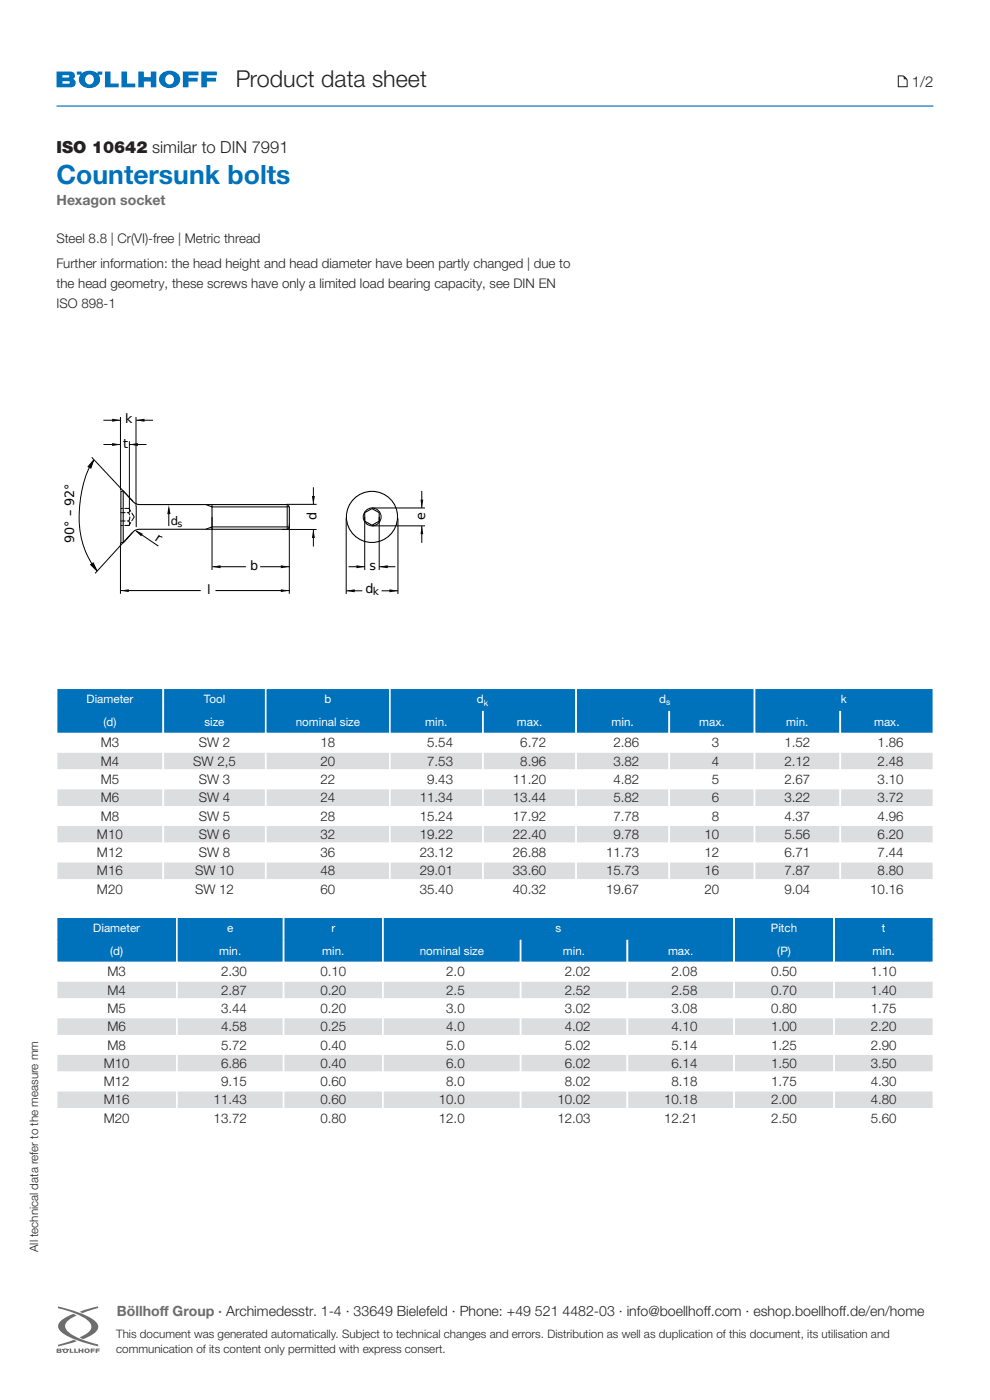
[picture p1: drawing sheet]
<svg xmlns="http://www.w3.org/2000/svg" width="210mm" height="297mm" viewBox="0 0 210 297" stroke-linecap="round" stroke-linejoin="round" font-family="sans-serif">
<!-- layer: Hauptebene -->
<g fill="#0072bc">
<path d="M22.3 15.2h1.1v2.5h1.8v.8h-2.9z"/>
<path d="M29.3 15.2h1.2v1.2h1.5v-1.2h1.2v3.3h-1.2v-1.2h-1.5v1.2h-1.2z"/>
<path d="M38.8 15.2h3.3v.8h-2.1v.5h1.9v.8h-1.9v1.2h-1.2z"/>
<path d="M25.8 15.2h1.1v2.5h1.8v.8h-2.9z"/>
<path d="M42.7 15.2h3.3v.8h-2.1v.5h1.9v.8h-1.9v1.2h-1.2z"/>
</g>
<g fill="#0072bc">
<path d="M13.2 17.2h1.4l.2 .3-.2 .2-1.4 .1zM12 15.2v3.3h3a.95 .95 0 0 0 1-.6 .95 .95 0 0 0-.5-1.2 .81 .81 0 0 0 .4-.7 .81 .81 0 0 0-.5-.7zM13.2 15.9l1.3 .1 .2 .2-.2 .2-1.3 .1z" fill-rule="evenodd"/>
<path d="M34.4 15.5a1.75 1.75 0 0 0-.6 1.9 1.75 1.75 0 0 0 1.6 1.2 2 2 0 0 0 2.2-.4 2 2 0 0 0 .3-2.3 2.58 2.58 0 0 0-3.5-.4zM35.4 16a.99 .99 0 0 1 1.5 .9 .99 .99 0 0 1-1.5 .8 1.17 1.17 0 0 1 0-1.7z" fill-rule="evenodd"/>
<path d="M18.4 16a.99 .99 0 0 1 1.5 .9 .99 .99 0 0 1-1.5 .8 1.17 1.17 0 0 1 0-1.7zM16.3 15.2h1v.4a2.68 2.68 0 0 1 3.4 0v-.4h1v.6h-.8a1.75 1.75 0 0 1-1.3 2.8 2.06 2.06 0 0 1-2.8-2.3l.3-.5h-.8z" fill-rule="evenodd"/>
</g>
<g fill="#6c6d70">
<path d="M19.2 286.1h.9v.2h-.5v.2h.5v.2h-.5v.3h-.4z" fill-rule="evenodd"/>
<path d="M18 286.6a.53 .53 0 0 1 1 0 .53 .53 0 0 1-1 0zM18.3 286.3h.3v.5h-.3z" fill-rule="evenodd"/>
<path d="M13.7 286.3h.4v.5h-.4zM13.4 286.6a.55 .55 0 0 1 1.1 0 .55 .55 0 0 1-1.1 0z" fill-rule="evenodd"/>
<path d="M16.6 286.1h.4v.3h.4v-.3h.3v.9h-.3v-.3h-.4v.3h-.4z" fill-rule="evenodd"/>
<path d="M15.7 286.1h.4v.7h.4v.2h-.8z" fill-rule="evenodd"/>
<path d="M12.3 286.6l.5 .1-.5 .1zM12.3 286.3l.4 .1h-.4zM12 286.1v.9l1-.1v-.7z" fill-rule="evenodd"/>
<path d="M16.9 278.3l3.9-1.2v.4l-3.3 1.1z" fill-rule="evenodd"/>
<path d="M12.3 285.3l3.4-1.1 .6 .3-4 1.1z" fill-rule="evenodd"/>
<path d="M12.3 277.2l3.7 1a11.8 11.8 0 0 1 4.5 2.3l.3 .6v.6l-.2 .5-.6 .6-2.4 1.3-.7-.4a3.2 3.2 0 0 0 2.5-2.2 2.91 2.91 0 0 0-1.8-2.1l-1.9-.9-3.4-1z" fill-rule="evenodd"/>
<path d="M12.6 280.5l.6-.5 1-.7 1.4-.6 .7 .4-1.2 .5a1.72 1.72 0 0 0-1.2 2.3 8.5 8.5 0 0 0 4.7 2.7l2.2 .6v.4l-3.7-1a11.2 11.2 0 0 1-4.4-2.4l-.3-.5-.1-.6z" fill-rule="evenodd"/>
</g>
<g fill="#6c6d70">
<path d="M20.3 286.1h.9v.2h-.6v.2h.5v.2h-.5v.3h-.3z"/>
<path d="M13.2 286.1h.2v.2h-.2z"/>
<path d="M14.4 286.1h.2v.2h-.2z"/>
<path d="M14.8 286.1h.3v.7h.5v.2h-.8z"/>
</g>
<path d="M12 22.5h186" fill="none" stroke="#0072bc" stroke-width=".25"/>
<g fill="none" stroke="#000" stroke-width=".23">
<path d="M25.6 104.2h.6l2.3 2.5 1.1 .3h31.4l.4 .5v4.3l-.4 .5h-31.4a2.45 2.45 0 0 0-2.1 1.4l-.5 .5a1.4 1.4 0 0 1-1.4 .9zM26.1 104.2v10.9M45 107v5.3M77.4 108.8l1.5-.9 1.5 .9v1.8l-1.5 .8-1.5-.8z"/>
<circle cx="78.9" cy="109.7" r="5.4"/>
</g>
<g fill="none" stroke="#000" stroke-width=".21">
<path d="M19.5 97l8.7 9.4M19.7 97.8a23.9 23.9 0 0 0-1.7 18.9l.9 1.9 1.5 2.2M21.9 94.3h3.7M21.9 89.2h3.7M25.6 88.5v15.5M27.4 93.6v14.3M27.4 94.3h3.7M28.8 88.5v18.9M28.8 89.2h3.7M25.6 115.1v10.9M28.1 113l-7.9 8.6M28.9 107.4v4.3"/>
<path d="M28.9 112.7l4.7 3.1M35.8 107.9v3.7M43.7 107l1.2 .5h16.3M45 109.7v11.2M59.9 112.3h7.3M60.8 107h6.4M60.9 107v5.3M61.2 111.8h-16.3l-1.2 .5M61.4 111.1v14.9M66.5 103.4v3.6M66.5 112.3v3.6M73.4 109.9v16.1"/>
<path d="M77.4 109.7v11.2M78.9 107.8h11.2M78.9 111.6h11.2M80.4 109.7v11.2M84.4 109.9v16.1M89.5 104.1v3.7M89.5 111.6v3.6M25.6 125.3h17M45 120.2h7.2M45.7 125.3h15.7M55.2 120.2h6.1M73.4 125.3h3.5"/>
<path d="M73.9 120.2h3.5M80.4 120.2h3.5M80.9 125.3h3.5"/>
<circle cx="78.9" cy="109.7" r="1.89"/>
</g>
<path d="M25.6 108.8h1.7M25.6 110.5h1.7M27.3 110.5l.2-.8-.2-.9M27.3 108.8l.2-.5-.1-.5M27.3 110.6l.2 .5-.1 .4M27.4 107.9h-1.7M27.4 111.5h-1.7M28.4 109.6l-1-1.7M28.4 109.7l-1 1.8" fill="none" stroke="#000" stroke-width=".21" stroke-dasharray=".9 .5"/>
<g fill="#000">
<path d="M23.8 94l1.8 .3-1.8 .3zM23.8 88.8l1.8 .4-1.8 .3zM27.4 94.3l1.9-.3v.6zM28.8 89.2l1.9-.4v.7zM28.5 112.4l1.8 .8-.4 .6zM35.8 107.1l.4 2h-.7zM59.6 119.9l1.7 .3-1.7 .3zM66.5 112.3l.3 1.8h-.6zM66.2 105.2h.6l-.3 1.8zM75.6 119.9l1.8 .3-1.8 .3zM89.5 111.6l.3 1.7h-.6zM89.2 106h.6l-.3 1.8z"/>
<path d="M25.6 125.3l1.7-.3v.6zM45 120.2l1.8-.3v.6zM59.6 125l1.8 .3-1.8 .3zM73.4 125.3l1.8-.3v.7zM80.4 120.2l1.8-.3v.6zM82.6 125l1.8 .3-1.8 .4z"/>
</g>
<path d="M19.9 97.6l-.6 1.7-.6-.3zM19.2 119.8l.6-.4 .8 1.7z" fill="#000" stroke="#000" stroke-width=".21"/>
<path d="M12 146h22.6v4.8h-22.6z" fill="#0072bc"/>
<path d="M11.8 146h23M12 145.8v5M34.6 145.8v5" fill="none" stroke="#fff" stroke-width=".35"/>
<path d="M34.6 146h21.8v4.8h-21.8z" fill="#0072bc"/>
<path d="M34.5 146h22.1M34.6 145.8v5M56.4 145.8v5" fill="none" stroke="#fff" stroke-width=".35"/>
<path d="M56.4 146h26.3v4.8h-26.3z" fill="#0072bc"/>
<path d="M56.2 146h26.7M56.4 145.8v5M82.7 145.8v5" fill="none" stroke="#fff" stroke-width=".35"/>
<path d="M82.7 146h39.5v4.8h-39.5z" fill="#0072bc"/>
<path d="M82.5 146h39.9M82.7 145.8v5M122.2 145.8v5" fill="none" stroke="#fff" stroke-width=".35"/>
<path d="M122.2 146h37.9v4.8h-37.9z" fill="#0072bc"/>
<path d="M122 146h38.2M122.2 145.8v5M160.1 145.8v5" fill="none" stroke="#fff" stroke-width=".35"/>
<path d="M160.1 146h37.9v4.8h-37.9z" fill="#0072bc"/>
<path d="M159.9 146h38.3M160.1 145.8v5M198 145.8v5" fill="none" stroke="#fff" stroke-width=".35"/>
<path d="M12 150.8h22.6v4.8h-22.6z" fill="#0072bc"/>
<path d="M11.8 155.6h23M12 150.8v5M34.6 150.8v5" fill="none" stroke="#fff" stroke-width=".35"/>
<path d="M34.6 150.8h21.8v4.8h-21.8z" fill="#0072bc"/>
<path d="M34.5 155.6h22.1M34.6 150.8v5M56.4 150.8v5" fill="none" stroke="#fff" stroke-width=".35"/>
<path d="M56.4 150.8h26.3v4.8h-26.3z" fill="#0072bc"/>
<path d="M56.2 155.6h26.7M56.4 150.8v5M82.7 150.8v5" fill="none" stroke="#fff" stroke-width=".35"/>
<path d="M82.7 150.8h19.8v4.8h-19.8z" fill="#0072bc"/>
<path d="M82.5 155.6h20.1M82.7 150.8v5M102.5 150.8v5" fill="none" stroke="#fff" stroke-width=".35"/>
<path d="M102.5 150.8h19.7v4.8h-19.7z" fill="#0072bc"/>
<path d="M102.3 155.6h20.1M102.5 150.8v5M122.2 150.8v5" fill="none" stroke="#fff" stroke-width=".35"/>
<path d="M122.2 150.8h19.8v4.8h-19.8z" fill="#0072bc"/>
<path d="M122 155.6h20.1M122.2 150.8v5M142 150.8v5" fill="none" stroke="#fff" stroke-width=".35"/>
<path d="M142 150.8h18.1v4.8h-18.1z" fill="#0072bc"/>
<path d="M141.8 155.6h18.4M142 150.8v5M160.1 150.8v5" fill="none" stroke="#fff" stroke-width=".35"/>
<path d="M160.1 150.8h18.1v4.8h-18.1z" fill="#0072bc"/>
<path d="M159.9 155.6h18.5M160.1 150.8v5M178.2 150.8v5" fill="none" stroke="#fff" stroke-width=".35"/>
<path d="M178.2 150.8h19.8v4.8h-19.8z" fill="#0072bc"/>
<path d="M178.1 155.6h20.1M178.2 150.8v5M198 150.8v5" fill="none" stroke="#fff" stroke-width=".35"/>
<path d="M12 155.6h22.6v3.9h-22.6z" fill="#fff"/>
<path d="M11.8 155.6h23M11.8 159.5h23M12 155.5v4.2M34.6 155.5v4.2" fill="none" stroke="#fff" stroke-width=".35"/>
<path d="M34.6 155.6h21.8v3.9h-21.8z" fill="#fff"/>
<path d="M34.5 155.6h22.1M34.5 159.5h22.1M34.6 155.5v4.2M56.4 155.5v4.2" fill="none" stroke="#fff" stroke-width=".35"/>
<path d="M56.4 155.6h26.3v3.9h-26.3z" fill="#fff"/>
<path d="M56.2 155.6h26.7M56.2 159.5h26.7M56.4 155.5v4.2M82.7 155.5v4.2" fill="none" stroke="#fff" stroke-width=".35"/>
<path d="M82.7 155.6h19.8v3.9h-19.8z" fill="#fff"/>
<path d="M82.5 155.6h20.1M82.5 159.5h20.1M82.7 155.5v4.2M102.5 155.5v4.2" fill="none" stroke="#fff" stroke-width=".35"/>
<path d="M102.5 155.6h19.7v3.9h-19.7z" fill="#fff"/>
<path d="M102.3 155.6h20.1M102.3 159.5h20.1M102.5 155.5v4.2M122.2 155.5v4.2" fill="none" stroke="#fff" stroke-width=".35"/>
<path d="M122.2 155.6h19.8v3.9h-19.8z" fill="#fff"/>
<path d="M122 155.6h20.1M122 159.5h20.1M122.2 155.5v4.2M142 155.5v4.2" fill="none" stroke="#fff" stroke-width=".35"/>
<path d="M142 155.6h18.1v3.9h-18.1z" fill="#fff"/>
<path d="M141.8 155.6h18.4M141.8 159.5h18.4M142 155.5v4.2M160.1 155.5v4.2" fill="none" stroke="#fff" stroke-width=".35"/>
<path d="M160.1 155.6h18.1v3.9h-18.1z" fill="#fff"/>
<path d="M159.9 155.6h18.5M159.9 159.5h18.5M160.1 155.5v4.2M178.2 155.5v4.2" fill="none" stroke="#fff" stroke-width=".35"/>
<path d="M178.2 155.6h19.8v3.9h-19.8z" fill="#fff"/>
<path d="M178.1 155.6h20.1M178.1 159.5h20.1M178.2 155.5v4.2M198 155.5v4.2" fill="none" stroke="#fff" stroke-width=".35"/>
<path d="M12 159.5h22.6v3.9h-22.6z" fill="#dcdddf"/>
<path d="M11.8 159.5h23M12 159.3v4.3M34.6 159.3v4.3M11.8 163.4h23" fill="none" stroke="#fff" stroke-width=".35"/>
<path d="M34.6 159.5h21.8v3.9h-21.8z" fill="#dcdddf"/>
<path d="M34.5 159.5h22.1M34.6 159.3v4.3M56.4 159.3v4.3M34.5 163.4h22.1" fill="none" stroke="#fff" stroke-width=".35"/>
<path d="M56.4 159.5h26.3v3.9h-26.3z" fill="#dcdddf"/>
<path d="M56.2 159.5h26.7M56.4 159.3v4.3M82.7 159.3v4.3M56.2 163.4h26.7" fill="none" stroke="#fff" stroke-width=".35"/>
<path d="M82.7 159.5h19.8v3.9h-19.8z" fill="#dcdddf"/>
<path d="M82.5 159.5h20.1M82.7 159.3v4.3M102.5 159.3v4.3M82.5 163.4h20.1" fill="none" stroke="#fff" stroke-width=".35"/>
<path d="M102.5 159.5h19.7v3.9h-19.7z" fill="#dcdddf"/>
<path d="M102.3 159.5h20.1M102.5 159.3v4.3M122.2 159.3v4.3M102.3 163.4h20.1" fill="none" stroke="#fff" stroke-width=".35"/>
<path d="M122.2 159.5h19.8v3.9h-19.8z" fill="#dcdddf"/>
<path d="M122 159.5h20.1M122.2 159.3v4.3M142 159.3v4.3M122 163.4h20.1" fill="none" stroke="#fff" stroke-width=".35"/>
<path d="M142 159.5h18.1v3.9h-18.1z" fill="#dcdddf"/>
<path d="M141.8 159.5h18.4M142 159.3v4.3M160.1 159.3v4.3M141.8 163.4h18.4" fill="none" stroke="#fff" stroke-width=".35"/>
<path d="M160.1 159.5h18.1v3.9h-18.1z" fill="#dcdddf"/>
<path d="M159.9 159.5h18.5M160.1 159.3v4.3M178.2 159.3v4.3M159.9 163.4h18.5" fill="none" stroke="#fff" stroke-width=".35"/>
<path d="M178.2 159.5h19.8v3.9h-19.8z" fill="#dcdddf"/>
<path d="M178.1 159.5h20.1M178.2 159.3v4.3M198 159.3v4.3M178.1 163.4h20.1" fill="none" stroke="#fff" stroke-width=".35"/>
<path d="M12 163.4h22.6v3.9h-22.6z" fill="#fff"/>
<path d="M11.8 163.4h23M11.8 167.3h23M12 163.2v4.3M34.6 163.2v4.3" fill="none" stroke="#fff" stroke-width=".35"/>
<path d="M34.6 163.4h21.8v3.9h-21.8z" fill="#fff"/>
<path d="M34.5 163.4h22.1M34.5 167.3h22.1M34.6 163.2v4.3M56.4 163.2v4.3" fill="none" stroke="#fff" stroke-width=".35"/>
<path d="M56.4 163.4h26.3v3.9h-26.3z" fill="#fff"/>
<path d="M56.2 163.4h26.7M56.2 167.3h26.7M56.4 163.2v4.3M82.7 163.2v4.3" fill="none" stroke="#fff" stroke-width=".35"/>
<path d="M82.7 163.4h19.8v3.9h-19.8z" fill="#fff"/>
<path d="M82.5 163.4h20.1M82.5 167.3h20.1M82.7 163.2v4.3M102.5 163.2v4.3" fill="none" stroke="#fff" stroke-width=".35"/>
<path d="M102.5 163.4h19.7v3.9h-19.7z" fill="#fff"/>
<path d="M102.3 163.4h20.1M102.3 167.3h20.1M102.5 163.2v4.3M122.2 163.2v4.3" fill="none" stroke="#fff" stroke-width=".35"/>
<path d="M122.2 163.4h19.8v3.9h-19.8z" fill="#fff"/>
<path d="M122 163.4h20.1M122 167.3h20.1M122.2 163.2v4.3M142 163.2v4.3" fill="none" stroke="#fff" stroke-width=".35"/>
<path d="M142 163.4h18.1v3.9h-18.1z" fill="#fff"/>
<path d="M141.8 163.4h18.4M141.8 167.3h18.4M142 163.2v4.3M160.1 163.2v4.3" fill="none" stroke="#fff" stroke-width=".35"/>
<path d="M160.1 163.4h18.1v3.9h-18.1z" fill="#fff"/>
<path d="M159.9 163.4h18.5M159.9 167.3h18.5M160.1 163.2v4.3M178.2 163.2v4.3" fill="none" stroke="#fff" stroke-width=".35"/>
<path d="M178.2 163.4h19.8v3.9h-19.8z" fill="#fff"/>
<path d="M178.1 163.4h20.1M178.1 167.3h20.1M178.2 163.2v4.3M198 163.2v4.3" fill="none" stroke="#fff" stroke-width=".35"/>
<path d="M12 167.3h22.6v3.9h-22.6z" fill="#dcdddf"/>
<path d="M11.8 167.3h23M11.8 171.2h23M12 167.1v4.2M34.6 167.1v4.2" fill="none" stroke="#fff" stroke-width=".35"/>
<path d="M34.6 167.3h21.8v3.9h-21.8z" fill="#dcdddf"/>
<path d="M34.5 167.3h22.1M34.5 171.2h22.1M34.6 167.1v4.2M56.4 167.1v4.2" fill="none" stroke="#fff" stroke-width=".35"/>
<path d="M56.4 167.3h26.3v3.9h-26.3z" fill="#dcdddf"/>
<path d="M56.2 167.3h26.7M56.2 171.2h26.7M56.4 167.1v4.2M82.7 167.1v4.2" fill="none" stroke="#fff" stroke-width=".35"/>
<path d="M82.7 167.3h19.8v3.9h-19.8z" fill="#dcdddf"/>
<path d="M82.5 167.3h20.1M82.5 171.2h20.1M82.7 167.1v4.2M102.5 167.1v4.2" fill="none" stroke="#fff" stroke-width=".35"/>
<path d="M102.5 167.3h19.7v3.9h-19.7z" fill="#dcdddf"/>
<path d="M102.3 167.3h20.1M102.3 171.2h20.1M102.5 167.1v4.2M122.2 167.1v4.2" fill="none" stroke="#fff" stroke-width=".35"/>
<path d="M122.2 167.3h19.8v3.9h-19.8z" fill="#dcdddf"/>
<path d="M122 167.3h20.1M122 171.2h20.1M122.2 167.1v4.2M142 167.1v4.2" fill="none" stroke="#fff" stroke-width=".35"/>
<path d="M142 167.3h18.1v3.9h-18.1z" fill="#dcdddf"/>
<path d="M141.8 167.3h18.4M141.8 171.2h18.4M142 167.1v4.2M160.1 167.1v4.2" fill="none" stroke="#fff" stroke-width=".35"/>
<path d="M160.1 167.3h18.1v3.9h-18.1z" fill="#dcdddf"/>
<path d="M159.9 167.3h18.5M159.9 171.2h18.5M160.1 167.1v4.2M178.2 167.1v4.2" fill="none" stroke="#fff" stroke-width=".35"/>
<path d="M178.2 167.3h19.8v3.9h-19.8z" fill="#dcdddf"/>
<path d="M178.1 167.3h20.1M178.1 171.2h20.1M178.2 167.1v4.2M198 167.1v4.2" fill="none" stroke="#fff" stroke-width=".35"/>
<path d="M12 171.2h22.6v3.8h-22.6z" fill="#fff"/>
<path d="M11.8 171.2h23M11.8 175h23M12 171v4.2M34.6 171v4.2" fill="none" stroke="#fff" stroke-width=".35"/>
<path d="M34.6 171.2h21.8v3.8h-21.8z" fill="#fff"/>
<path d="M34.5 171.2h22.1M34.5 175h22.1M34.6 171v4.2M56.4 171v4.2" fill="none" stroke="#fff" stroke-width=".35"/>
<path d="M56.4 171.2h26.3v3.8h-26.3z" fill="#fff"/>
<path d="M56.2 171.2h26.7M56.2 175h26.7M56.4 171v4.2M82.7 171v4.2" fill="none" stroke="#fff" stroke-width=".35"/>
<path d="M82.7 171.2h19.8v3.8h-19.8z" fill="#fff"/>
<path d="M82.5 171.2h20.1M82.5 175h20.1M82.7 171v4.2M102.5 171v4.2" fill="none" stroke="#fff" stroke-width=".35"/>
<path d="M102.5 171.2h19.7v3.8h-19.7z" fill="#fff"/>
<path d="M102.3 171.2h20.1M102.3 175h20.1M102.5 171v4.2M122.2 171v4.2" fill="none" stroke="#fff" stroke-width=".35"/>
<path d="M122.2 171.2h19.8v3.8h-19.8z" fill="#fff"/>
<path d="M122 171.2h20.1M122 175h20.1M122.2 171v4.2M142 171v4.2" fill="none" stroke="#fff" stroke-width=".35"/>
<path d="M142 171.2h18.1v3.8h-18.1z" fill="#fff"/>
<path d="M141.8 171.2h18.4M141.8 175h18.4M142 171v4.2M160.1 171v4.2" fill="none" stroke="#fff" stroke-width=".35"/>
<path d="M160.1 171.2h18.1v3.8h-18.1z" fill="#fff"/>
<path d="M159.9 171.2h18.5M159.9 175h18.5M160.1 171v4.2M178.2 171v4.2" fill="none" stroke="#fff" stroke-width=".35"/>
<path d="M178.2 171.2h19.8v3.8h-19.8z" fill="#fff"/>
<path d="M178.1 171.2h20.1M178.1 175h20.1M178.2 171v4.2M198 171v4.2" fill="none" stroke="#fff" stroke-width=".35"/>
<path d="M12 175h22.6v3.9h-22.6z" fill="#dcdddf"/>
<path d="M11.8 175h23M11.8 178.9h23M12 174.9v4.2M34.6 174.9v4.2" fill="none" stroke="#fff" stroke-width=".35"/>
<path d="M34.6 175h21.8v3.9h-21.8z" fill="#dcdddf"/>
<path d="M34.5 175h22.1M34.5 178.9h22.1M34.6 174.9v4.2M56.4 174.9v4.2" fill="none" stroke="#fff" stroke-width=".35"/>
<path d="M56.4 175h26.3v3.9h-26.3z" fill="#dcdddf"/>
<path d="M56.2 175h26.7M56.2 178.9h26.7M56.4 174.9v4.2M82.7 174.9v4.2" fill="none" stroke="#fff" stroke-width=".35"/>
<path d="M82.7 175h19.8v3.9h-19.8z" fill="#dcdddf"/>
<path d="M82.5 175h20.1M82.5 178.9h20.1M82.7 174.9v4.2M102.5 174.9v4.2" fill="none" stroke="#fff" stroke-width=".35"/>
<path d="M102.5 175h19.7v3.9h-19.7z" fill="#dcdddf"/>
<path d="M102.3 175h20.1M102.3 178.9h20.1M102.5 174.9v4.2M122.2 174.9v4.2" fill="none" stroke="#fff" stroke-width=".35"/>
<path d="M122.2 175h19.8v3.9h-19.8z" fill="#dcdddf"/>
<path d="M122 175h20.1M122 178.9h20.1M122.2 174.9v4.2M142 174.9v4.2" fill="none" stroke="#fff" stroke-width=".35"/>
<path d="M142 175h18.1v3.9h-18.1z" fill="#dcdddf"/>
<path d="M141.8 175h18.4M141.8 178.9h18.4M142 174.9v4.2M160.1 174.9v4.2" fill="none" stroke="#fff" stroke-width=".35"/>
<path d="M160.1 175h18.1v3.9h-18.1z" fill="#dcdddf"/>
<path d="M159.9 175h18.5M159.9 178.9h18.5M160.1 174.9v4.2M178.2 174.9v4.2" fill="none" stroke="#fff" stroke-width=".35"/>
<path d="M178.2 175h19.8v3.9h-19.8z" fill="#dcdddf"/>
<path d="M178.1 175h20.1M178.1 178.9h20.1M178.2 174.9v4.2M198 174.9v4.2" fill="none" stroke="#fff" stroke-width=".35"/>
<path d="M12 178.9h22.6v3.9h-22.6z" fill="#fff"/>
<path d="M11.8 178.9h23M12 178.8v4.2M34.6 178.8v4.2M11.8 182.8h23" fill="none" stroke="#fff" stroke-width=".35"/>
<path d="M34.6 178.9h21.8v3.9h-21.8z" fill="#fff"/>
<path d="M34.5 178.9h22.1M34.6 178.8v4.2M56.4 178.8v4.2M34.5 182.8h22.1" fill="none" stroke="#fff" stroke-width=".35"/>
<path d="M56.4 178.9h26.3v3.9h-26.3z" fill="#fff"/>
<path d="M56.2 178.9h26.7M56.4 178.8v4.2M82.7 178.8v4.2M56.2 182.8h26.7" fill="none" stroke="#fff" stroke-width=".35"/>
<path d="M82.7 178.9h19.8v3.9h-19.8z" fill="#fff"/>
<path d="M82.5 178.9h20.1M82.7 178.8v4.2M102.5 178.8v4.2M82.5 182.8h20.1" fill="none" stroke="#fff" stroke-width=".35"/>
<path d="M102.5 178.9h19.7v3.9h-19.7z" fill="#fff"/>
<path d="M102.3 178.9h20.1M102.5 178.8v4.2M122.2 178.8v4.2M102.3 182.8h20.1" fill="none" stroke="#fff" stroke-width=".35"/>
<path d="M122.2 178.9h19.8v3.9h-19.8z" fill="#fff"/>
<path d="M122 178.9h20.1M122.2 178.8v4.2M142 178.8v4.2M122 182.8h20.1" fill="none" stroke="#fff" stroke-width=".35"/>
<path d="M142 178.9h18.1v3.9h-18.1z" fill="#fff"/>
<path d="M141.8 178.9h18.4M142 178.8v4.2M160.1 178.8v4.2M141.8 182.8h18.4" fill="none" stroke="#fff" stroke-width=".35"/>
<path d="M160.1 178.9h18.1v3.9h-18.1z" fill="#fff"/>
<path d="M159.9 178.9h18.5M160.1 178.8v4.2M178.2 178.8v4.2M159.9 182.8h18.5" fill="none" stroke="#fff" stroke-width=".35"/>
<path d="M178.2 178.9h19.8v3.9h-19.8z" fill="#fff"/>
<path d="M178.1 178.9h20.1M178.2 178.8v4.2M198 178.8v4.2M178.1 182.8h20.1" fill="none" stroke="#fff" stroke-width=".35"/>
<path d="M12 182.8h22.6v3.9h-22.6z" fill="#dcdddf"/>
<path d="M11.8 182.8h23M11.8 186.7h23M12 182.6v4.3M34.6 182.6v4.3" fill="none" stroke="#fff" stroke-width=".35"/>
<path d="M34.6 182.8h21.8v3.9h-21.8z" fill="#dcdddf"/>
<path d="M34.5 182.8h22.1M34.5 186.7h22.1M34.6 182.6v4.3M56.4 182.6v4.3" fill="none" stroke="#fff" stroke-width=".35"/>
<path d="M56.4 182.8h26.3v3.9h-26.3z" fill="#dcdddf"/>
<path d="M56.2 182.8h26.7M56.2 186.7h26.7M56.4 182.6v4.3M82.7 182.6v4.3" fill="none" stroke="#fff" stroke-width=".35"/>
<path d="M82.7 182.8h19.8v3.9h-19.8z" fill="#dcdddf"/>
<path d="M82.5 182.8h20.1M82.5 186.7h20.1M82.7 182.6v4.3M102.5 182.6v4.3" fill="none" stroke="#fff" stroke-width=".35"/>
<path d="M102.5 182.8h19.7v3.9h-19.7z" fill="#dcdddf"/>
<path d="M102.3 182.8h20.1M102.3 186.7h20.1M102.5 182.6v4.3M122.2 182.6v4.3" fill="none" stroke="#fff" stroke-width=".35"/>
<path d="M122.2 182.8h19.8v3.9h-19.8z" fill="#dcdddf"/>
<path d="M122 182.8h20.1M122 186.7h20.1M122.2 182.6v4.3M142 182.6v4.3" fill="none" stroke="#fff" stroke-width=".35"/>
<path d="M142 182.8h18.1v3.9h-18.1z" fill="#dcdddf"/>
<path d="M141.8 182.8h18.4M141.8 186.7h18.4M142 182.6v4.3M160.1 182.6v4.3" fill="none" stroke="#fff" stroke-width=".35"/>
<path d="M160.1 182.8h18.1v3.9h-18.1z" fill="#dcdddf"/>
<path d="M159.9 182.8h18.5M159.9 186.7h18.5M160.1 182.6v4.3M178.2 182.6v4.3" fill="none" stroke="#fff" stroke-width=".35"/>
<path d="M178.2 182.8h19.8v3.9h-19.8z" fill="#dcdddf"/>
<path d="M178.1 182.8h20.1M178.1 186.7h20.1M178.2 182.6v4.3M198 182.6v4.3" fill="none" stroke="#fff" stroke-width=".35"/>
<path d="M12 186.7h22.6v3.9h-22.6z" fill="#fff"/>
<path d="M11.8 186.7h23M11.8 190.6h23M12 186.5v4.2M34.6 186.5v4.2" fill="none" stroke="#fff" stroke-width=".35"/>
<path d="M34.6 186.7h21.8v3.9h-21.8z" fill="#fff"/>
<path d="M34.5 186.7h22.1M34.5 190.6h22.1M34.6 186.5v4.2M56.4 186.5v4.2" fill="none" stroke="#fff" stroke-width=".35"/>
<path d="M56.4 186.7h26.3v3.9h-26.3z" fill="#fff"/>
<path d="M56.2 186.7h26.7M56.2 190.6h26.7M56.4 186.5v4.2M82.7 186.5v4.2" fill="none" stroke="#fff" stroke-width=".35"/>
<path d="M82.7 186.7h19.8v3.9h-19.8z" fill="#fff"/>
<path d="M82.5 186.7h20.1M82.5 190.6h20.1M82.7 186.5v4.2M102.5 186.5v4.2" fill="none" stroke="#fff" stroke-width=".35"/>
<path d="M102.5 186.7h19.7v3.9h-19.7z" fill="#fff"/>
<path d="M102.3 186.7h20.1M102.3 190.6h20.1M102.5 186.5v4.2M122.2 186.5v4.2" fill="none" stroke="#fff" stroke-width=".35"/>
<path d="M122.2 186.7h19.8v3.9h-19.8z" fill="#fff"/>
<path d="M122 186.7h20.1M122 190.6h20.1M122.2 186.5v4.2M142 186.5v4.2" fill="none" stroke="#fff" stroke-width=".35"/>
<path d="M142 186.7h18.1v3.9h-18.1z" fill="#fff"/>
<path d="M141.8 186.7h18.4M141.8 190.6h18.4M142 186.5v4.2M160.1 186.5v4.2" fill="none" stroke="#fff" stroke-width=".35"/>
<path d="M160.1 186.7h18.1v3.9h-18.1z" fill="#fff"/>
<path d="M159.9 186.7h18.5M159.9 190.6h18.5M160.1 186.5v4.2M178.2 186.5v4.2" fill="none" stroke="#fff" stroke-width=".35"/>
<path d="M178.2 186.7h19.8v3.9h-19.8z" fill="#fff"/>
<path d="M178.1 186.7h20.1M178.1 190.6h20.1M178.2 186.5v4.2M198 186.5v4.2" fill="none" stroke="#fff" stroke-width=".35"/>
<path d="M12 194.6h25.5v4.8h-25.5z" fill="#0072bc"/>
<path d="M11.8 194.6h25.9M12 194.4v5M37.5 194.4v5" fill="none" stroke="#fff" stroke-width=".35"/>
<path d="M37.5 194.6h22.7v4.8h-22.7z" fill="#0072bc"/>
<path d="M37.3 194.6h23M37.5 194.4v5M60.2 194.4v5" fill="none" stroke="#fff" stroke-width=".35"/>
<path d="M60.2 194.6h21v4.8h-21z" fill="#0072bc"/>
<path d="M60 194.6h21.4M60.2 194.4v5M81.2 194.4v5" fill="none" stroke="#fff" stroke-width=".35"/>
<path d="M81.2 194.6h74.5v4.8h-74.5z" fill="#0072bc"/>
<path d="M81.1 194.6h74.8M81.2 194.4v5M155.7 194.4v5" fill="none" stroke="#fff" stroke-width=".35"/>
<path d="M155.7 194.6h21.2v4.8h-21.2z" fill="#0072bc"/>
<path d="M155.5 194.6h21.6M155.7 194.4v5M176.9 194.4v5" fill="none" stroke="#fff" stroke-width=".35"/>
<path d="M176.9 194.6h21.1v4.8h-21.1z" fill="#0072bc"/>
<path d="M176.8 194.6h21.4M176.9 194.4v5M198 194.4v5" fill="none" stroke="#fff" stroke-width=".35"/>
<path d="M12 199.4h25.5v4.8h-25.5z" fill="#0072bc"/>
<path d="M12 199.4v5M37.5 199.4v5M11.8 204.2h25.9" fill="none" stroke="#fff" stroke-width=".35"/>
<path d="M37.5 199.4h22.7v4.8h-22.7z" fill="#0072bc"/>
<path d="M37.5 199.4v5M60.2 199.4v5M37.3 204.2h23" fill="none" stroke="#fff" stroke-width=".35"/>
<path d="M60.2 199.4h21v4.8h-21z" fill="#0072bc"/>
<path d="M60.2 199.4v5M81.2 199.4v5M60 204.2h21.4" fill="none" stroke="#fff" stroke-width=".35"/>
<path d="M81.2 199.4h29.2v4.8h-29.2z" fill="#0072bc"/>
<path d="M81.2 199.4v5M110.4 199.4v5M81.1 204.2h29.5" fill="none" stroke="#fff" stroke-width=".35"/>
<path d="M110.4 199.4h22.7v4.8h-22.7z" fill="#0072bc"/>
<path d="M110.4 199.4v5M133.1 199.4v5M110.3 204.2h23" fill="none" stroke="#fff" stroke-width=".35"/>
<path d="M133.1 199.4h22.6v4.8h-22.6z" fill="#0072bc"/>
<path d="M133.1 199.4v5M155.7 199.4v5M132.9 204.2h23" fill="none" stroke="#fff" stroke-width=".35"/>
<path d="M155.7 199.4h21.2v4.8h-21.2z" fill="#0072bc"/>
<path d="M155.7 199.4v5M176.9 199.4v5M155.5 204.2h21.6" fill="none" stroke="#fff" stroke-width=".35"/>
<path d="M176.9 199.4h21.1v4.8h-21.1z" fill="#0072bc"/>
<path d="M176.9 199.4v5M198 199.4v5M176.8 204.2h21.4" fill="none" stroke="#fff" stroke-width=".35"/>
<path d="M12 204.2h25.5v3.9h-25.5z" fill="#fff"/>
<path d="M11.8 204.2h25.9M11.8 208.1h25.9M12 204v4.3M37.5 204v4.3" fill="none" stroke="#fff" stroke-width=".35"/>
<path d="M37.5 204.2h22.7v3.9h-22.7z" fill="#fff"/>
<path d="M37.3 208.1h23M37.3 204.2h23M37.5 204v4.3M60.2 204v4.3" fill="none" stroke="#fff" stroke-width=".35"/>
<path d="M60.2 204.2h21v3.9h-21z" fill="#fff"/>
<path d="M60 204.2h21.4M60 208.1h21.4M60.2 204v4.3M81.2 204v4.3" fill="none" stroke="#fff" stroke-width=".35"/>
<path d="M81.2 204.2h29.2v3.9h-29.2z" fill="#fff"/>
<path d="M81.1 204.2h29.5M81.1 208.1h29.5M81.2 204v4.3M110.4 204v4.3" fill="none" stroke="#fff" stroke-width=".35"/>
<path d="M110.4 204.2h22.7v3.9h-22.7z" fill="#fff"/>
<path d="M110.3 204.2h23M110.3 208.1h23M110.4 204v4.3M133.1 204v4.3" fill="none" stroke="#fff" stroke-width=".35"/>
<path d="M133.1 204.2h22.6v3.9h-22.6z" fill="#fff"/>
<path d="M132.9 204.2h23M132.9 208.1h23M133.1 204v4.3M155.7 204v4.3" fill="none" stroke="#fff" stroke-width=".35"/>
<path d="M155.7 204.2h21.2v3.9h-21.2z" fill="#fff"/>
<path d="M155.5 204.2h21.6M155.5 208.1h21.6M155.7 204v4.3M176.9 204v4.3" fill="none" stroke="#fff" stroke-width=".35"/>
<path d="M176.9 204.2h21.1v3.9h-21.1z" fill="#fff"/>
<path d="M176.8 204.2h21.4M176.8 208.1h21.4M176.9 204v4.3M198 204v4.3" fill="none" stroke="#fff" stroke-width=".35"/>
<path d="M12 208.1h25.5v3.9h-25.5z" fill="#dcdddf"/>
<path d="M11.8 208.1h25.9M11.8 212h25.9M12 207.9v4.3M37.5 207.9v4.3" fill="none" stroke="#fff" stroke-width=".35"/>
<path d="M37.5 208.1h22.7v3.9h-22.7z" fill="#dcdddf"/>
<path d="M37.3 212h23M37.3 208.1h23M37.5 207.9v4.3M60.2 207.9v4.3" fill="none" stroke="#fff" stroke-width=".35"/>
<path d="M60.2 208.1h21v3.9h-21z" fill="#dcdddf"/>
<path d="M60 208.1h21.4M60 212h21.4M60.2 207.9v4.3M81.2 207.9v4.3" fill="none" stroke="#fff" stroke-width=".35"/>
<path d="M81.2 208.1h29.2v3.9h-29.2z" fill="#dcdddf"/>
<path d="M81.1 208.1h29.5M81.1 212h29.5M81.2 207.9v4.3M110.4 207.9v4.3" fill="none" stroke="#fff" stroke-width=".35"/>
<path d="M110.4 208.1h22.7v3.9h-22.7z" fill="#dcdddf"/>
<path d="M110.3 208.1h23M110.3 212h23M110.4 207.9v4.3M133.1 207.9v4.3" fill="none" stroke="#fff" stroke-width=".35"/>
<path d="M133.1 208.1h22.6v3.9h-22.6z" fill="#dcdddf"/>
<path d="M132.9 208.1h23M132.9 212h23M133.1 207.9v4.3M155.7 207.9v4.3" fill="none" stroke="#fff" stroke-width=".35"/>
<path d="M155.7 208.1h21.2v3.9h-21.2z" fill="#dcdddf"/>
<path d="M155.5 208.1h21.6M155.5 212h21.6M155.7 207.9v4.3M176.9 207.9v4.3" fill="none" stroke="#fff" stroke-width=".35"/>
<path d="M176.9 208.1h21.1v3.9h-21.1z" fill="#dcdddf"/>
<path d="M176.8 208.1h21.4M176.8 212h21.4M176.9 207.9v4.3M198 207.9v4.3" fill="none" stroke="#fff" stroke-width=".35"/>
<path d="M12 212h25.5v3.9h-25.5z" fill="#fff"/>
<path d="M11.8 212h25.9M11.8 215.9h25.9M12 211.8v4.2M37.5 211.8v4.2" fill="none" stroke="#fff" stroke-width=".35"/>
<path d="M37.5 212h22.7v3.9h-22.7z" fill="#fff"/>
<path d="M37.3 215.9h23M37.3 212h23M37.5 211.8v4.2M60.2 211.8v4.2" fill="none" stroke="#fff" stroke-width=".35"/>
<path d="M60.2 212h21v3.9h-21z" fill="#fff"/>
<path d="M60 212h21.4M60 215.9h21.4M60.2 211.8v4.2M81.2 211.8v4.2" fill="none" stroke="#fff" stroke-width=".35"/>
<path d="M81.2 212h29.2v3.9h-29.2z" fill="#fff"/>
<path d="M81.1 212h29.5M81.1 215.9h29.5M81.2 211.8v4.2M110.4 211.8v4.2" fill="none" stroke="#fff" stroke-width=".35"/>
<path d="M110.4 212h22.7v3.9h-22.7z" fill="#fff"/>
<path d="M110.3 212h23M110.3 215.9h23M110.4 211.8v4.2M133.1 211.8v4.2" fill="none" stroke="#fff" stroke-width=".35"/>
<path d="M133.1 212h22.6v3.9h-22.6z" fill="#fff"/>
<path d="M132.9 212h23M132.9 215.9h23M133.1 211.8v4.2M155.7 211.8v4.2" fill="none" stroke="#fff" stroke-width=".35"/>
<path d="M155.7 212h21.2v3.9h-21.2z" fill="#fff"/>
<path d="M155.5 212h21.6M155.5 215.9h21.6M155.7 211.8v4.2M176.9 211.8v4.2" fill="none" stroke="#fff" stroke-width=".35"/>
<path d="M176.9 212h21.1v3.9h-21.1z" fill="#fff"/>
<path d="M176.8 212h21.4M176.8 215.9h21.4M176.9 211.8v4.2M198 211.8v4.2" fill="none" stroke="#fff" stroke-width=".35"/>
<path d="M12 215.9h25.5v3.8h-25.5z" fill="#dcdddf"/>
<path d="M11.8 215.9h25.9M11.8 219.7h25.9M12 215.7v4.2M37.5 215.7v4.2" fill="none" stroke="#fff" stroke-width=".35"/>
<path d="M37.5 215.9h22.7v3.8h-22.7z" fill="#dcdddf"/>
<path d="M37.3 219.7h23M37.3 215.9h23M37.5 215.7v4.2M60.2 215.7v4.2" fill="none" stroke="#fff" stroke-width=".35"/>
<path d="M60.2 215.9h21v3.8h-21z" fill="#dcdddf"/>
<path d="M60 215.9h21.4M60 219.7h21.4M60.2 215.7v4.2M81.2 215.7v4.2" fill="none" stroke="#fff" stroke-width=".35"/>
<path d="M81.2 215.9h29.2v3.8h-29.2z" fill="#dcdddf"/>
<path d="M81.1 215.9h29.5M81.1 219.7h29.5M81.2 215.7v4.2M110.4 215.7v4.2" fill="none" stroke="#fff" stroke-width=".35"/>
<path d="M110.4 215.9h22.7v3.8h-22.7z" fill="#dcdddf"/>
<path d="M110.3 215.9h23M110.3 219.7h23M110.4 215.7v4.2M133.1 215.7v4.2" fill="none" stroke="#fff" stroke-width=".35"/>
<path d="M133.1 215.9h22.6v3.8h-22.6z" fill="#dcdddf"/>
<path d="M132.9 215.9h23M132.9 219.7h23M133.1 215.7v4.2M155.7 215.7v4.2" fill="none" stroke="#fff" stroke-width=".35"/>
<path d="M155.7 215.9h21.2v3.8h-21.2z" fill="#dcdddf"/>
<path d="M155.5 215.9h21.6M155.5 219.7h21.6M155.7 215.7v4.2M176.9 215.7v4.2" fill="none" stroke="#fff" stroke-width=".35"/>
<path d="M176.9 215.9h21.1v3.8h-21.1z" fill="#dcdddf"/>
<path d="M176.8 215.9h21.4M176.8 219.7h21.4M176.9 215.7v4.2M198 215.7v4.2" fill="none" stroke="#fff" stroke-width=".35"/>
<path d="M12 219.7h25.5v3.9h-25.5z" fill="#fff"/>
<path d="M11.8 219.7h25.9M12 219.6v4.2M37.5 219.6v4.2M11.8 223.6h25.9" fill="none" stroke="#fff" stroke-width=".35"/>
<path d="M37.5 219.7h22.7v3.9h-22.7z" fill="#fff"/>
<path d="M37.3 219.7h23M37.5 219.6v4.2M60.2 219.6v4.2M37.3 223.6h23" fill="none" stroke="#fff" stroke-width=".35"/>
<path d="M60.2 219.7h21v3.9h-21z" fill="#fff"/>
<path d="M60 219.7h21.4M60.2 219.6v4.2M81.2 219.6v4.2M60 223.6h21.4" fill="none" stroke="#fff" stroke-width=".35"/>
<path d="M81.2 219.7h29.2v3.9h-29.2z" fill="#fff"/>
<path d="M81.1 219.7h29.5M81.2 219.6v4.2M110.4 219.6v4.2M81.1 223.6h29.5" fill="none" stroke="#fff" stroke-width=".35"/>
<path d="M110.4 219.7h22.7v3.9h-22.7z" fill="#fff"/>
<path d="M110.3 219.7h23M110.4 219.6v4.2M133.1 219.6v4.2M110.3 223.6h23" fill="none" stroke="#fff" stroke-width=".35"/>
<path d="M133.1 219.7h22.6v3.9h-22.6z" fill="#fff"/>
<path d="M132.9 219.7h23M133.1 219.6v4.2M155.7 219.6v4.2M132.9 223.6h23" fill="none" stroke="#fff" stroke-width=".35"/>
<path d="M155.7 219.7h21.2v3.9h-21.2z" fill="#fff"/>
<path d="M155.5 219.7h21.6M155.7 219.6v4.2M176.9 219.6v4.2M155.5 223.6h21.6" fill="none" stroke="#fff" stroke-width=".35"/>
<path d="M176.9 219.7h21.1v3.9h-21.1z" fill="#fff"/>
<path d="M176.8 219.7h21.4M176.9 219.6v4.2M198 219.6v4.2M176.8 223.6h21.4" fill="none" stroke="#fff" stroke-width=".35"/>
<path d="M12 223.6h25.5v3.9h-25.5z" fill="#dcdddf"/>
<path d="M11.8 223.6h25.9M11.8 227.5h25.9M12 223.4v4.3M37.5 223.4v4.3" fill="none" stroke="#fff" stroke-width=".35"/>
<path d="M37.5 223.6h22.7v3.9h-22.7z" fill="#dcdddf"/>
<path d="M37.3 227.5h23M37.3 223.6h23M37.5 223.4v4.3M60.2 223.4v4.3" fill="none" stroke="#fff" stroke-width=".35"/>
<path d="M60.2 223.6h21v3.9h-21z" fill="#dcdddf"/>
<path d="M60 223.6h21.4M60 227.5h21.4M60.2 223.4v4.3M81.2 223.4v4.3" fill="none" stroke="#fff" stroke-width=".35"/>
<path d="M81.2 223.6h29.2v3.9h-29.2z" fill="#dcdddf"/>
<path d="M81.1 223.6h29.5M81.1 227.5h29.5M81.2 223.4v4.3M110.4 223.4v4.3" fill="none" stroke="#fff" stroke-width=".35"/>
<path d="M110.4 223.6h22.7v3.9h-22.7z" fill="#dcdddf"/>
<path d="M110.3 223.6h23M110.3 227.5h23M110.4 223.4v4.3M133.1 223.4v4.3" fill="none" stroke="#fff" stroke-width=".35"/>
<path d="M133.1 223.6h22.6v3.9h-22.6z" fill="#dcdddf"/>
<path d="M132.9 223.6h23M132.9 227.5h23M133.1 223.4v4.3M155.7 223.4v4.3" fill="none" stroke="#fff" stroke-width=".35"/>
<path d="M155.7 223.6h21.2v3.9h-21.2z" fill="#dcdddf"/>
<path d="M155.5 223.6h21.6M155.5 227.5h21.6M155.7 223.4v4.3M176.9 223.4v4.3" fill="none" stroke="#fff" stroke-width=".35"/>
<path d="M176.9 223.6h21.1v3.9h-21.1z" fill="#dcdddf"/>
<path d="M176.8 223.6h21.4M176.8 227.5h21.4M176.9 223.4v4.3M198 223.4v4.3" fill="none" stroke="#fff" stroke-width=".35"/>
<path d="M12 227.5h25.5v3.9h-25.5z" fill="#fff"/>
<path d="M11.8 227.5h25.9M11.8 231.4h25.9M12 227.3v4.3M37.5 227.3v4.3" fill="none" stroke="#fff" stroke-width=".35"/>
<path d="M37.5 227.5h22.7v3.9h-22.7z" fill="#fff"/>
<path d="M37.3 231.4h23M37.3 227.5h23M37.5 227.3v4.3M60.2 227.3v4.3" fill="none" stroke="#fff" stroke-width=".35"/>
<path d="M60.2 227.5h21v3.9h-21z" fill="#fff"/>
<path d="M60 227.5h21.4M60 231.4h21.4M60.2 227.3v4.3M81.2 227.3v4.3" fill="none" stroke="#fff" stroke-width=".35"/>
<path d="M81.2 227.5h29.2v3.9h-29.2z" fill="#fff"/>
<path d="M81.1 227.5h29.5M81.1 231.4h29.5M81.2 227.3v4.3M110.4 227.3v4.3" fill="none" stroke="#fff" stroke-width=".35"/>
<path d="M110.4 227.5h22.7v3.9h-22.7z" fill="#fff"/>
<path d="M110.3 227.5h23M110.3 231.4h23M110.4 227.3v4.3M133.1 227.3v4.3" fill="none" stroke="#fff" stroke-width=".35"/>
<path d="M133.1 227.5h22.6v3.9h-22.6z" fill="#fff"/>
<path d="M132.9 227.5h23M132.9 231.4h23M133.1 227.3v4.3M155.7 227.3v4.3" fill="none" stroke="#fff" stroke-width=".35"/>
<path d="M155.7 227.5h21.2v3.9h-21.2z" fill="#fff"/>
<path d="M155.5 227.5h21.6M155.5 231.4h21.6M155.7 227.3v4.3M176.9 227.3v4.3" fill="none" stroke="#fff" stroke-width=".35"/>
<path d="M176.9 227.5h21.1v3.9h-21.1z" fill="#fff"/>
<path d="M176.8 227.5h21.4M176.8 231.4h21.4M176.9 227.3v4.3M198 227.3v4.3" fill="none" stroke="#fff" stroke-width=".35"/>
<path d="M12 231.4h25.5v3.9h-25.5z" fill="#dcdddf"/>
<path d="M11.8 231.4h25.9M11.8 235.3h25.9M12 231.2v4.2M37.5 231.2v4.2" fill="none" stroke="#fff" stroke-width=".35"/>
<path d="M37.5 231.4h22.7v3.9h-22.7z" fill="#dcdddf"/>
<path d="M37.3 235.3h23M37.3 231.4h23M37.5 231.2v4.2M60.2 231.2v4.2" fill="none" stroke="#fff" stroke-width=".35"/>
<path d="M60.2 231.4h21v3.9h-21z" fill="#dcdddf"/>
<path d="M60 231.4h21.4M60 235.3h21.4M60.2 231.2v4.2M81.2 231.2v4.2" fill="none" stroke="#fff" stroke-width=".35"/>
<path d="M81.2 231.4h29.2v3.9h-29.2z" fill="#dcdddf"/>
<path d="M81.1 231.4h29.5M81.1 235.3h29.5M81.2 231.2v4.2M110.4 231.2v4.2" fill="none" stroke="#fff" stroke-width=".35"/>
<path d="M110.4 231.4h22.7v3.9h-22.7z" fill="#dcdddf"/>
<path d="M110.3 231.4h23M110.3 235.3h23M110.4 231.2v4.2M133.1 231.2v4.2" fill="none" stroke="#fff" stroke-width=".35"/>
<path d="M133.1 231.4h22.6v3.9h-22.6z" fill="#dcdddf"/>
<path d="M132.9 231.4h23M132.9 235.3h23M133.1 231.2v4.2M155.7 231.2v4.2" fill="none" stroke="#fff" stroke-width=".35"/>
<path d="M155.7 231.4h21.2v3.9h-21.2z" fill="#dcdddf"/>
<path d="M155.5 231.4h21.6M155.5 235.3h21.6M155.7 231.2v4.2M176.9 231.2v4.2" fill="none" stroke="#fff" stroke-width=".35"/>
<path d="M176.9 231.4h21.1v3.9h-21.1z" fill="#dcdddf"/>
<path d="M176.8 231.4h21.4M176.8 235.3h21.4M176.9 231.2v4.2M198 231.2v4.2" fill="none" stroke="#fff" stroke-width=".35"/>
<path d="M12 235.3h25.5v3.8h-25.5z" fill="#fff"/>
<path d="M11.8 235.3h25.9M11.8 239.1h25.9M12 235.1v4.2M37.5 235.1v4.2" fill="none" stroke="#fff" stroke-width=".35"/>
<path d="M37.5 235.3h22.7v3.8h-22.7z" fill="#fff"/>
<path d="M37.3 239.1h23M37.3 235.3h23M37.5 235.1v4.2M60.2 235.1v4.2" fill="none" stroke="#fff" stroke-width=".35"/>
<path d="M60.2 235.3h21v3.8h-21z" fill="#fff"/>
<path d="M60 235.3h21.4M60 239.1h21.4M60.2 235.1v4.2M81.2 235.1v4.2" fill="none" stroke="#fff" stroke-width=".35"/>
<path d="M81.2 235.3h29.2v3.8h-29.2z" fill="#fff"/>
<path d="M81.1 235.3h29.5M81.1 239.1h29.5M81.2 235.1v4.2M110.4 235.1v4.2" fill="none" stroke="#fff" stroke-width=".35"/>
<path d="M110.4 235.3h22.7v3.8h-22.7z" fill="#fff"/>
<path d="M110.3 235.3h23M110.3 239.1h23M110.4 235.1v4.2M133.1 235.1v4.2" fill="none" stroke="#fff" stroke-width=".35"/>
<path d="M133.1 235.3h22.6v3.8h-22.6z" fill="#fff"/>
<path d="M132.9 235.3h23M132.9 239.1h23M133.1 235.1v4.2M155.7 235.1v4.2" fill="none" stroke="#fff" stroke-width=".35"/>
<path d="M155.7 235.3h21.2v3.8h-21.2z" fill="#fff"/>
<path d="M155.5 235.3h21.6M155.5 239.1h21.6M155.7 235.1v4.2M176.9 235.1v4.2" fill="none" stroke="#fff" stroke-width=".35"/>
<path d="M176.9 235.3h21.1v3.8h-21.1z" fill="#fff"/>
<path d="M176.8 235.3h21.4M176.8 239.1h21.4M176.9 235.1v4.2M198 235.1v4.2" fill="none" stroke="#fff" stroke-width=".35"/>
<path d="M190.4 16v2.5h2.1v-1.5l-.4-.6-.6-.4zM190.7 16.2h.7l.2 .1 .1 .5 .5 .1 .1 1.4h-1.6z" fill="#1a1a18"/>
<text font-size="5.6" fill="#0072bc" x="12" y="39">Countersunk bolts</text>
<text font-size="4.9" fill="#231f20" x="50" y="18.5">Product data sheet</text>
<text font-size="3.5" fill="#231f20" x="12" y="32.5">ISO 10642 similar to DIN 7991</text>
<text font-size="3.2" fill="#231f20" x="193.4" y="18.5">1/2</text>
<g font-size="3" fill="#6c6d70">
<text x="12" y="43.4">Hexagon socket</text>
<text x="24.8" y="279.1">Böllhof</text>
<text x="33.9" y="279.1">f Group · Archimedesstr. 1-4 · 33649 Bielefeld · Phone: +49 521 4482-03 · info@boellhof</text>
</g>
<g font-size="3" fill="#231f20">
<text x="149.3" y="279.1">f.com · eshop.boellhof</text>
<text x="178" y="279.1">f.de/en/home</text>
</g>
<g font-size="2.8" fill="#231f20">
<text x="12" y="51.6">Steel 8.8 | Cr(VI)-free | Metric thread</text>
<text x="12" y="56.9">Further information: the head height and head diameter have been partly changed | due to</text>
<text x="12" y="61.1">the head geometry, these screws have only a limited load bearing capacity, see DIN EN</text>
<text x="12" y="65.3">ISO 898-1</text>
<text x="21.4" y="158.6">M3</text>
<text x="42.2" y="158.6">SW 2</text>
<text x="68" y="158.6">18</text>
<text x="90.6" y="158.6">5.54</text>
<text x="110.4" y="158.6">6.72</text>
<text x="130.1" y="158.6">2.86</text>
<text x="151" y="158.6">3</text>
<text x="166.4" y="158.6">1.52</text>
<text x="186.2" y="158.6">1.86</text>
<text x="21.4" y="162.4">M4</text>
<text x="21.4" y="166.3">M5</text>
<text x="41" y="162.4">SW 2,5</text>
<text x="42.2" y="166.3">SW 3</text>
<text x="68" y="162.4">20</text>
<text x="68" y="166.3">22</text>
<text x="90.6" y="162.4">7.53</text>
<text x="90.6" y="166.3">9.43</text>
<text x="108.8" y="166.3">11.20</text>
<text x="110.4" y="162.4">8.96</text>
<text x="130.1" y="162.4">3.82</text>
<text x="130.1" y="166.3">4.82</text>
<text x="151" y="162.4">4</text>
<text x="151" y="166.3">5</text>
<text x="166.4" y="162.4">2.12</text>
<text x="166.4" y="166.3">2.67</text>
<text x="186.2" y="162.4">2.48</text>
<text x="186.2" y="166.3">3.10</text>
<text x="21.4" y="170.2">M6</text>
<text x="42.2" y="170.2">SW 4</text>
<text x="68" y="170.2">24</text>
<text x="89" y="170.2">11.34</text>
<text x="108.8" y="170.2">13.44</text>
<text x="130.1" y="170.2">5.82</text>
<text x="151" y="170.2">6</text>
<text x="166.4" y="170.2">3.22</text>
<text x="186.2" y="170.2">3.72</text>
<text x="20.6" y="178">M10</text>
<text x="21.4" y="174.1">M8</text>
<text x="42.2" y="174.1">SW 5</text>
<text x="42.2" y="178">SW 6</text>
<text x="68" y="174.1">28</text>
<text x="68" y="178">32</text>
<text x="89" y="174.1">15.24</text>
<text x="89" y="178">19.22</text>
<text x="108.8" y="174.1">17.92</text>
<text x="108.8" y="178">22.40</text>
<text x="130.1" y="174.1">7.78</text>
<text x="130.1" y="178">9.78</text>
<text x="149.4" y="178">10</text>
<text x="151" y="174.1">8</text>
<text x="166.4" y="174.1">4.37</text>
<text x="166.4" y="178">5.56</text>
<text x="186.2" y="174.1">4.96</text>
<text x="186.2" y="178">6.20</text>
<text x="20.6" y="181.8">M12</text>
<text x="20.6" y="185.7">M16</text>
<text x="41.4" y="185.7">SW 10</text>
<text x="42.2" y="181.8">SW 8</text>
<text x="68" y="181.8">36</text>
<text x="68" y="185.7">48</text>
<text x="89" y="181.8">23.12</text>
<text x="89" y="185.7">29.01</text>
<text x="108.8" y="181.8">26.88</text>
<text x="108.8" y="185.7">33.60</text>
<text x="128.6" y="181.8">11.73</text>
<text x="128.6" y="185.7">15.73</text>
<text x="149.4" y="181.8">12</text>
<text x="149.4" y="185.7">16</text>
<text x="166.4" y="181.8">6.71</text>
<text x="166.4" y="185.7">7.87</text>
<text x="186.2" y="181.8">7.44</text>
<text x="186.2" y="185.7">8.80</text>
<text x="20.6" y="189.6">M20</text>
<text x="41.4" y="189.6">SW 12</text>
<text x="68" y="189.6">60</text>
<text x="89" y="189.6">35.40</text>
<text x="108.8" y="189.6">40.32</text>
<text x="128.6" y="189.6">19.67</text>
<text x="149.4" y="189.6">20</text>
<text x="166.4" y="189.6">9.04</text>
<text x="184.6" y="189.6">10.16</text>
<text x="22.8" y="207.1">M3</text>
<text x="46.9" y="207.1">2.30</text>
<text x="68" y="207.1">0.10</text>
<text x="94.7" y="207.1">2.0</text>
<text x="119.8" y="207.1">2.02</text>
<text x="142.4" y="207.1">2.08</text>
<text x="163.6" y="207.1">0.50</text>
<text x="184.7" y="207.1">1.10</text>
<text x="22.8" y="211">M4</text>
<text x="22.8" y="214.9">M5</text>
<text x="46.9" y="211">2.87</text>
<text x="46.9" y="214.9">3.44</text>
<text x="68" y="211">0.20</text>
<text x="68" y="214.9">0.20</text>
<text x="94.7" y="211">2.5</text>
<text x="94.7" y="214.9">3.0</text>
<text x="119.8" y="211">2.52</text>
<text x="119.8" y="214.9">3.02</text>
<text x="142.4" y="211">2.58</text>
<text x="142.4" y="214.9">3.08</text>
<text x="163.6" y="211">0.70</text>
<text x="163.6" y="214.9">0.80</text>
<text x="184.7" y="211">1.40</text>
<text x="184.7" y="214.9">1.75</text>
<text x="22.8" y="218.8">M6</text>
<text x="46.9" y="218.8">4.58</text>
<text x="68" y="218.8">0.25</text>
<text x="94.7" y="218.8">4.0</text>
<text x="119.8" y="218.8">4.02</text>
<text x="142.4" y="218.8">4.10</text>
<text x="163.6" y="218.8">1.00</text>
<text x="184.7" y="218.8">2.20</text>
<text x="22" y="226.5">M10</text>
<text x="22.8" y="222.6">M8</text>
<text x="46.9" y="222.6">5.72</text>
<text x="46.9" y="226.5">6.86</text>
<text x="68" y="222.6">0.40</text>
<text x="68" y="226.5">0.40</text>
<text x="94.7" y="222.6">5.0</text>
<text x="94.7" y="226.5">6.0</text>
<text x="119.8" y="222.6">5.02</text>
<text x="119.8" y="226.5">6.02</text>
<text x="142.4" y="222.6">5.14</text>
<text x="142.4" y="226.5">6.14</text>
<text x="163.6" y="222.6">1.25</text>
<text x="163.6" y="226.5">1.50</text>
<text x="184.7" y="222.6">2.90</text>
<text x="184.7" y="226.5">3.50</text>
<text x="22" y="230.4">M12</text>
<text x="46.9" y="230.4">9.15</text>
<text x="68" y="230.4">0.60</text>
<text x="94.7" y="230.4">8.0</text>
<text x="119.8" y="230.4">8.02</text>
<text x="142.4" y="230.4">8.18</text>
<text x="163.6" y="230.4">1.75</text>
<text x="184.7" y="230.4">4.30</text>
<text x="22" y="234.3">M16</text>
<text x="22" y="238.2">M20</text>
<text x="45.3" y="234.3">11.43</text>
<text x="45.3" y="238.2">13.72</text>
<text x="68" y="234.3">0.60</text>
<text x="68" y="238.2">0.80</text>
<text x="93.1" y="234.3">10.0</text>
<text x="93.1" y="238.2">12.0</text>
<text x="118.2" y="234.3">10.02</text>
<text x="118.2" y="238.2">12.03</text>
<text x="140.9" y="234.3">10.18</text>
<text x="140.9" y="238.2">12.21</text>
<text x="163.6" y="234.3">2.00</text>
<text x="163.6" y="238.2">2.50</text>
<text x="184.7" y="234.3">4.80</text>
<text x="184.7" y="238.2">5.60</text>
</g>
<g font-size="2.7">
<text x="26.5" y="89.8">k</text>
<text x="26.1" y="95.1">t</text>
<text x="67.2" y="110.4" transform="rotate(-90 67.2 110.4)">d</text>
<text x="90.2" y="110.4" transform="rotate(-90 90.2 110.4)">e</text>
<text x="15.7" y="115.2" transform="rotate(-90 15.7 115.2)">90° – 92°</text>
<text x="32.7" y="114.6" transform="rotate(34 32.7 114.6)">r</text>
<text x="53.1" y="121">b</text>
<text x="77.5" y="125.9">d</text>
<text x="78.4" y="121">s</text>
<text x="44" y="126">l</text>
</g>
<text font-size="2.5" x="36.3" y="111.3">d</text>
<g font-size="2.5" fill="#fff">
<text x="18.3" y="149.2">Diameter</text>
<text x="43.2" y="149.2">Tool</text>
<text x="68.8" y="149.2">b</text>
<text x="101.2" y="149.2">d</text>
<text x="139.9" y="149.2">d</text>
<text x="178.4" y="149.2">k</text>
<text x="21.9" y="154">(d)</text>
<text x="43.4" y="154">size</text>
<text x="62.7" y="154">nominal size</text>
<text x="90.2" y="154">min.</text>
<text x="109.6" y="154">max.</text>
<text x="129.7" y="154">min.</text>
<text x="148.3" y="154">max.</text>
<text x="166.8" y="154">min.</text>
<text x="185.4" y="154">max.</text>
<text x="19.8" y="197.8">Diameter</text>
<text x="48.2" y="197.8">e</text>
<text x="70.3" y="197.8">r</text>
<text x="117.9" y="197.8">s</text>
<text x="163.5" y="197.8">Pitch</text>
<text x="187.1" y="197.8">t</text>
<text x="23.4" y="202.6">(d)</text>
<text x="46.5" y="202.6">min.</text>
<text x="68.3" y="202.6">min.</text>
<text x="89" y="202.6">nominal size</text>
<text x="119.4" y="202.6">min.</text>
<text x="141.7" y="202.6">max.</text>
<text x="164.9" y="202.6">(P)</text>
<text x="185.1" y="202.6">min.</text>
</g>
<g font-size="2.5" fill="#231f20">
<text x="8.1" y="265.6" transform="rotate(-90 8.1 265.6)">All technical data refer to the measure mm</text>
<text x="24.7" y="283.8">This document was generated automatically. Subject to technical changes and errors. Distribution as well as duplication of this document, its utilisation and</text>
<text x="24.7" y="286.9">communication of its content only permitted with express consert.</text>
</g>
<text font-size="2.3" x="79.1" y="126.3">k</text>
<text font-size="2" x="37.6" y="111.7">s</text>
<g font-size="1.8" fill="#fff">
<text x="102.6" y="149.7">k</text>
<text x="141.3" y="149.6">s</text>
</g>
</svg>
